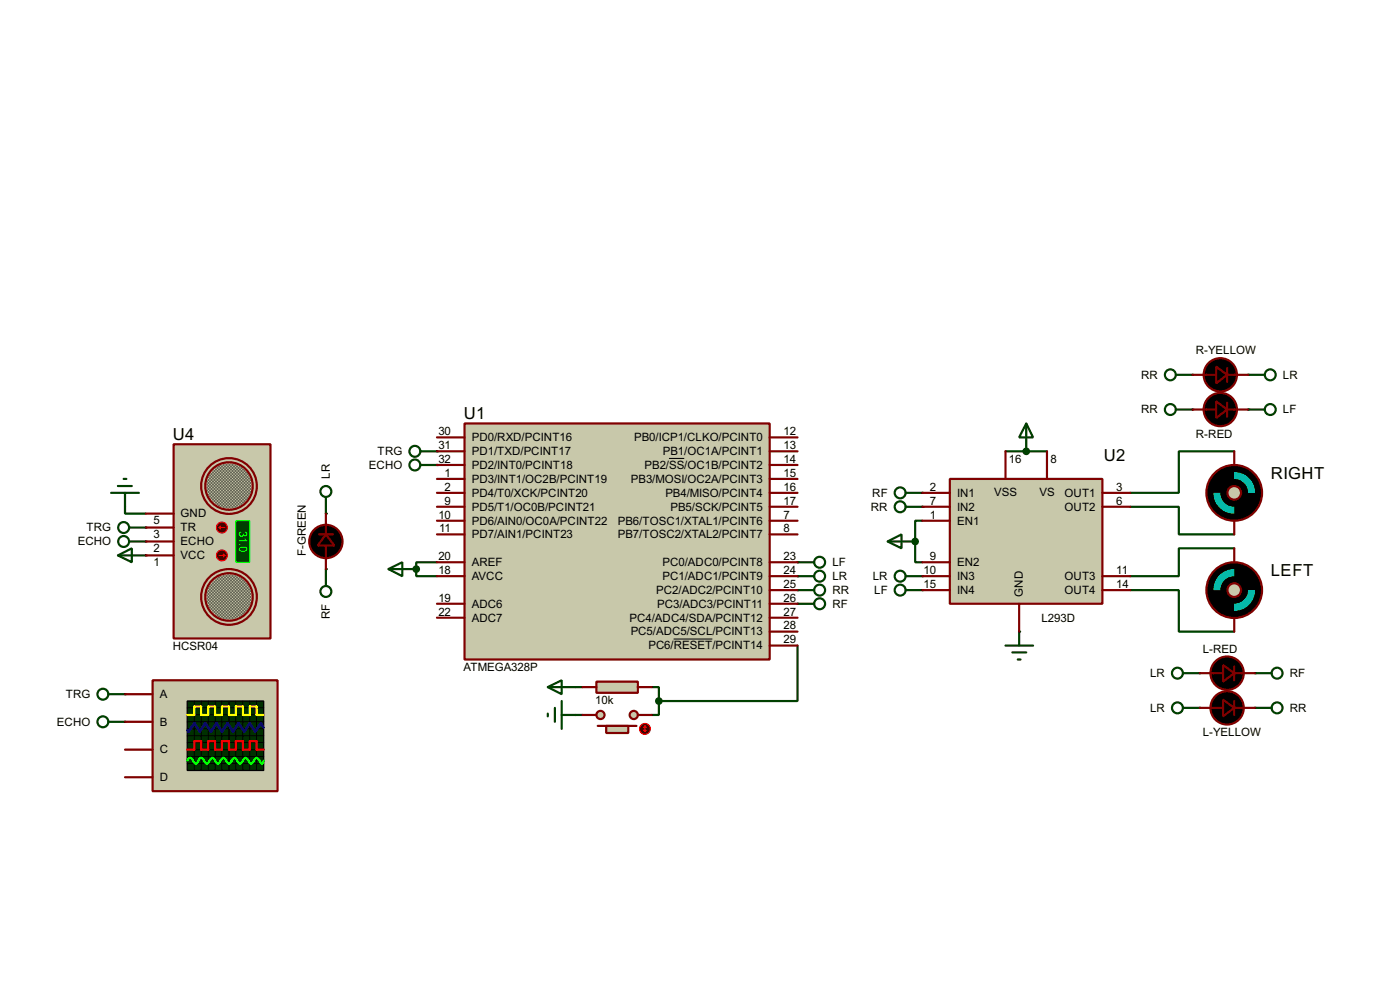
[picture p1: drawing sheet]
<svg xmlns="http://www.w3.org/2000/svg" width="256mm" height="180mm" viewBox="0 0 256 180" stroke-linecap="round" stroke-linejoin="round" font-family="sans-serif">
<circle cx="169" cy="90.2" r=".2" fill="#004000"/>
<path d="M207.1 92.8h8.9v5h10.1M226.1 82.6h-10.1v7.6h-8.9M207.1 108h8.9v7.6h10.1M226.1 100.4h-10.1v5.1h-8.9" fill="none" stroke="#004000" stroke-width=".4"/>
<g fill="#004000">
<circle cx="169" cy="92.8" r=".2"/>
<circle cx="169" cy="105.5" r=".2"/>
<circle cx="169" cy="108" r=".2"/>
<circle cx="186.7" cy="115.6" r=".2"/>
<circle cx="26.7" cy="96.6" r=".2"/>
<circle cx="26.7" cy="99.1" r=".2"/>
<circle cx="26.7" cy="101.7" r=".2"/>
</g>
<path d="M22.9 92.8v1.2h3.8" fill="none" stroke="#004000" stroke-width=".4"/>
<g fill="#004000">
<circle cx="76.3" cy="104.2" r=".2"/>
<circle cx="218.5" cy="68.6" r=".2"/>
<circle cx="228.7" cy="68.6" r=".2"/>
<circle cx="218.5" cy="75" r=".2"/>
<circle cx="228.7" cy="75" r=".2"/>
<circle cx="219.8" cy="123.2" r=".2"/>
<circle cx="229.9" cy="123.2" r=".2"/>
<circle cx="219.8" cy="129.6" r=".2"/>
<circle cx="229.9" cy="129.6" r=".2"/>
</g>
<path d="M105.5 130.9h1.2M105.5 125.8h1.2M119.4 125.8h1.3v5.1h-1.3" fill="none" stroke="#004000" stroke-width=".4"/>
<g fill="#004000">
<circle cx="59.7" cy="104.2" r=".2"/>
<circle cx="59.7" cy="94" r=".2"/>
<circle cx="188" cy="82.6" r=".2"/>
</g>
<path d="M184.2 82.6h7.6" fill="none" stroke="#004000" stroke-width=".4"/>
<circle cx="167.7" cy="99.1" r=".2" fill="#004000"/>
<path d="M169 95.3h-1.3v7.6h1.3" fill="none" stroke="#004000" stroke-width=".4"/>
<g fill="#004000">
<circle cx="22.9" cy="127.1" r=".2"/>
<circle cx="22.9" cy="132.1" r=".2"/>
<circle cx="80.1" cy="85.1" r=".2"/>
<circle cx="80.1" cy="82.6" r=".2"/>
</g>
<path d="M146.1 118.2v10.1h-25.4" fill="none" stroke="#004000" stroke-width=".4"/>
<g fill="#004000">
<circle cx="146.1" cy="110.5" r=".2"/>
<circle cx="146.1" cy="108" r=".2"/>
<circle cx="146.1" cy="105.5" r=".2"/>
<circle cx="146.1" cy="102.9" r=".2"/>
</g>
<path d="M80.1 102.9h-3.8v2.6h3.8" fill="none" stroke="#004000" stroke-width=".4"/>
<circle cx="226.1" cy="108" r="5.1" fill="#000" stroke="#800000" stroke-width=".4"/>
<circle cx="226.1" cy="108" r="1.25" fill="#c8c8aa" stroke="#800000" stroke-width=".4"/>
<g fill="#000" stroke="#000" stroke-width=".4">
<path d="M222.3 108h1.3a2.48 2.48 0 0 0 2.5 2.5v1.3a3.8 3.8 0 0 1-3.8-3.8z" fill-rule="evenodd"/>
<path d="M226.1 104.2a3.8 3.8 0 0 1 3.8 3.8h-1.2a2.53 2.53 0 0 0-2.6-2.5z" fill-rule="evenodd"/>
</g>
<g fill="#00c0c0">
<path d="M223.4 105.3a3.8 3.8 0 0 1 2.7-1.1v1.3a2.5 2.5 0 0 0-2.5 2.5h-1.3a3.9 3.9 0 0 1 1.1-2.7z" fill-rule="evenodd"/>
<path d="M226.1 110.5a2.52 2.52 0 0 0 2.6-2.5h1.2a3.8 3.8 0 0 1-3.8 3.8z" fill-rule="evenodd"/>
</g>
<path d="M226.1 100.4v2.5M226.1 113.1v2.5" fill="none" stroke="#800000" stroke-width=".4"/>
<circle cx="226.1" cy="90.2" r="5.1" fill="#000" stroke="#800000" stroke-width=".4"/>
<circle cx="226.1" cy="90.2" r="1.25" fill="#c8c8aa" stroke="#800000" stroke-width=".4"/>
<g fill="#000" stroke="#000" stroke-width=".4">
<path d="M223.4 87.5a3.8 3.8 0 0 1 2.7-1.1v1.3a2.5 2.5 0 0 0-2.5 2.5h-1.3a3.8 3.8 0 0 1 1.1-2.7z" fill-rule="evenodd"/>
<path d="M226.1 92.8a2.53 2.53 0 0 0 2.6-2.6h1.2a3.7 3.7 0 0 1-3.8 3.8z" fill-rule="evenodd"/>
</g>
<g fill="#00c0c0">
<path d="M226.1 86.4a3.7 3.7 0 0 1 3.8 3.8h-1.2a2.53 2.53 0 0 0-2.6-2.5z" fill-rule="evenodd"/>
<path d="M222.3 90.2h1.3a2.5 2.5 0 0 0 2.5 2.6v1.2a3.7 3.7 0 0 1-3.8-3.8z" fill-rule="evenodd"/>
</g>
<path d="M226.1 82.6v2.5M226.1 95.3v2.5" fill="none" stroke="#800000" stroke-width=".4"/>
<g fill="none" stroke="#004000" stroke-width=".4">
<path d="M165.9 90.2h3.1M165.9 92.8h3.1M165.9 105.5h3.1M165.9 108h3.1M184.2 118.2h5.1M185.5 119.4h2.5M186.7 115.6v2.6M186.5 120.7h.5"/>
<circle cx="164.9" cy="90.2" r="1"/>
<circle cx="164.9" cy="92.8" r="1"/>
<circle cx="164.9" cy="105.5" r="1"/>
<circle cx="164.9" cy="108" r="1"/>
</g>
<path d="M174 87.7h28v22.8h-28z" fill="#c8c8aa" stroke="#800000" stroke-width=".4"/>
<g fill="none" stroke="#800000" stroke-width=".4">
<path d="M169 90.2h5M169 92.8h5M169 95.3h5M184.2 82.6v5.1M191.8 82.6v5.1M202 90.2h5.1M202 92.8h5.1M169 105.5h5M169 108h5M169 102.9h5M186.7 110.5v5.1M202 105.5h5.1"/>
<path d="M202 108h5.1"/>
</g>
<g fill="none" stroke="#004000" stroke-width=".4">
<path d="M20.4 90.2h5.1M21.6 89h2.6M22.7 87.7h.5M22.9 90.2v2.6M23.7 96.6h3M23.7 99.1h3M77 82.6h3.1M77 85.1h3.1M21.6 101.7l2.6-1.3v2.5zM21.6 101.7h5.1M146.1 110.5h3.1M146.1 108h3.1"/>
<path d="M146.1 105.5h3.1M146.1 102.9h3.1"/>
<circle cx="22.6" cy="96.6" r="1"/>
<circle cx="22.6" cy="99.1" r="1"/>
<circle cx="76" cy="82.6" r="1"/>
<circle cx="76" cy="85.1" r="1"/>
<circle cx="150.1" cy="110.5" r="1"/>
<circle cx="150.1" cy="108" r="1"/>
<circle cx="150.1" cy="105.5" r="1"/>
<circle cx="150.1" cy="102.9" r="1"/>
</g>
<path d="M31.8 81.3h17.8v35.6h-17.8z" fill="#c8c8aa" stroke="#800000" stroke-width=".4"/>
<g fill="#c8c8aa" stroke="#800000" stroke-width=".4">
<circle cx="41.9" cy="89" r="5.1"/>
<circle cx="41.9" cy="109.3" r="5.1"/>
</g>
<circle cx="41.9" cy="89" r="4.4" fill="#c8c8aa"/>
<circle cx="41.9" cy="89" r="4.4" fill="#000"/>
<circle cx="41.9" cy="89" r="4.4" fill="none" stroke="#c8c8aa" stroke-width=".4"/>
<circle cx="41.9" cy="89" r="4.4" fill="none" stroke="#800000" stroke-width=".4"/>
<circle cx="41.9" cy="109.3" r="4.4" fill="#c8c8aa"/>
<circle cx="41.9" cy="109.3" r="4.4" fill="#000"/>
<circle cx="41.9" cy="109.3" r="4.4" fill="none" stroke="#c8c8aa" stroke-width=".4"/>
<circle cx="41.9" cy="109.3" r="4.4" fill="none" stroke="#800000" stroke-width=".4"/>
<path d="M43.2 95.3h2.6v7.6h-2.6z" fill="#004000" stroke="#0f0" stroke-width=".2"/>
<path d="M26.7 96.6h5.1M26.7 99.1h5.1M26.7 94h5.1M26.7 101.7h5.1" fill="none" stroke="#800000" stroke-width=".4"/>
<circle cx="40.6" cy="101.7" r="1" fill="#400000" stroke="#f00" stroke-width=".2"/>
<path d="M40.2 101.7h1M40.9 101.4l.3 .3M41.2 101.7l-.3 .2" fill="none" stroke="#f00" stroke-width=".2"/>
<circle cx="40.6" cy="96.6" r="1" fill="#400000" stroke="#f00" stroke-width=".2"/>
<path d="M40.2 96.6l.2 .2M40.2 96.6h1M40.4 96.3l-.2 .3" fill="none" stroke="#f00" stroke-width=".2"/>
<g fill="none" stroke="#004000" stroke-width=".4">
<path d="M215.4 68.6h3.1M215.4 75h3.1M228.7 68.6h3M228.7 75h3M71.2 104.2l2.5-1.3v2.6zM71.2 104.2h5.1M216.7 123.2h3.1M216.7 129.6h3.1M229.9 123.2h3.1M229.9 129.6h3.1"/>
<circle cx="214.4" cy="75" r="1"/>
<circle cx="214.4" cy="68.6" r="1"/>
<circle cx="232.7" cy="75" r="1"/>
<circle cx="232.7" cy="68.6" r="1"/>
<circle cx="215.7" cy="129.6" r="1"/>
<circle cx="215.7" cy="123.2" r="1"/>
<circle cx="233.9" cy="129.6" r="1"/>
<circle cx="233.9" cy="123.2" r="1"/>
</g>
<circle cx="76.2" cy="104.2" r=".5" fill="#004000" stroke="#004000" stroke-width=".4"/>
<g fill="#000" stroke="#800000" stroke-width=".4">
<path d="M222.8 67.1l2 1.5-2 1.6zM222.8 73.5l2 1.5-2 1.5zM224.1 121.7l2 1.5-2 1.6zM224.1 128.1l2 1.5-2 1.5z"/>
<circle cx="223.5" cy="68.6" r="3.1"/>
<circle cx="223.5" cy="75" r="3.1"/>
<circle cx="224.8" cy="123.2" r="3.1"/>
<circle cx="224.8" cy="129.6" r="3.1"/>
</g>
<path d="M218.5 68.6h4.3M218.5 75h4.3M224.8 67.4v2.5M224.8 73.7v2.6M224.8 68.6h3.9M224.8 75h3.9M219.8 123.2h4.3M219.8 129.6h4.3M226.1 122v2.5M226.1 128.3v2.6M226.1 123.2h3.8M226.1 129.6h3.8" fill="none" stroke="#800000" stroke-width=".4"/>
<g fill="#c8c8aa" stroke="#800000" stroke-width=".4">
<circle cx="116.1" cy="130.9" r=".75"/>
<circle cx="110" cy="130.9" r=".75"/>
</g>
<path d="M109.5 132.9h7.1" fill="none" stroke="#800000" stroke-width=".4"/>
<path d="M111.1 132.9h4v1.3h-4z" fill="#c8c8aa" stroke="#800000" stroke-width=".4"/>
<path d="M106.7 130.9h2.6M116.9 130.9h2.5" fill="none" stroke="#800000" stroke-width=".4"/>
<circle cx="118.1" cy="133.4" r="1" fill="#400000" stroke="#f00" stroke-width=".2"/>
<path d="M117.9 133.7l.3 .2M118.2 132.9v1M118.2 132.9l-.3 .3M118.2 132.9l.2 .3M118.4 133.7l-.2 .2" fill="none" stroke="#f00" stroke-width=".2"/>
<path d="M100.4 125.8l2.5-1.3v2.6zM100.4 130.6v.5M100.4 125.8h5.1M101.7 129.6v2.5M102.9 130.9h2.6M102.9 128.3v5.1" fill="none" stroke="#004000" stroke-width=".4"/>
<circle cx="120.7" cy="128.3" r=".5" fill="#004000" stroke="#004000" stroke-width=".4"/>
<path d="M109.3 124.8h7.6v2h-7.6z" fill="#c8c8aa" stroke="#800000" stroke-width=".4"/>
<path d="M58.5 97.8h2.5M59.7 94v3.8M59.7 99.9v4.3M106.7 125.8h2.6M116.9 125.8h2.5" fill="none" stroke="#800000" stroke-width=".4"/>
<g fill="none" stroke="#004000" stroke-width=".4">
<path d="M188 77.5l1.3 2.6h-2.6zM188 77.5v5.1M59.7 91v3M162.6 99.1l2.6-1.3v2.6zM162.6 99.1h5.1M59.7 104.2v3M19.9 127.1h3M19.9 132.1h3"/>
<circle cx="59.7" cy="90" r="1"/>
<circle cx="59.7" cy="108.3" r="1"/>
<circle cx="18.8" cy="127.1" r="1"/>
<circle cx="18.8" cy="132.1" r="1"/>
</g>
<g fill="#000" stroke="#800000" stroke-width=".4">
<path d="M59.7 97.8l1.6 2.1h-3.1z"/>
<circle cx="59.7" cy="99.1" r="3.1"/>
</g>
<g fill="#004000" stroke="#004000" stroke-width=".4">
<circle cx="188" cy="82.6" r=".5"/>
<circle cx="167.6" cy="99.1" r=".5"/>
</g>
<path d="M28 124.5h22.9v20.3h-22.9z" fill="#c8c8aa" stroke="#800000" stroke-width=".4"/>
<path d="M34.3 128.3h14v12.7h-14z" fill="#003000" stroke="#000" stroke-width=".25"/>
<g fill="none" stroke="#000" stroke-width=".18">
<path d="M34.3 132.1h14M34.3 129.6h14M34.3 130.9h14M34.3 133.4h14M34.3 135.9h14M34.3 137.2h14M34.3 138.5h14M34.3 139.8h14M34.3 134.7h14M35.6 128.3v12.7M36.9 128.3v12.7M38.2 128.3v12.7"/>
<path d="M39.4 128.3v12.7M40.7 128.3v12.7M42 128.3v12.7M43.2 128.3v12.7M44.5 128.3v12.7M45.8 128.3v12.7M47 128.3v12.7"/>
</g>
<path d="M34.3 130.9h1.3v-1.6h1.3v1.6h1.3v-1.6h1.2v1.6h1.3v-1.6h1.3v1.6h1.2v-1.6h1.3v1.6h1.3v-1.6h1.2v1.6h1.3" fill="none" stroke="#ff0" stroke-width=".4"/>
<path d="M34.3 137.2h1.3v-1.5h1.3v1.5h1.3v-1.5h1.2v1.5h1.3v-1.5h1.3v1.5h1.2v-1.5h1.3v1.5h1.3v-1.5h1.2v1.5h1.3" fill="none" stroke="#f00" stroke-width=".4"/>
<path d="M48.3 133.2l-.5-.8-1 1.5-1-1.5-1 1.5-1.1-1.5-1 1.5-1-1.5-1 1.5-1-1.5-1 1.5-1.1-1.5-1 1.5-1-1.5-1 1.5-.3-.2" fill="none" stroke="#00f" stroke-width=".4"/>
<path d="M34.3 139.2a.54 .54 0 0 1 .8-.4l.5 .8 .3 .2 .2-.2 .5-.8 .3-.1 .2 .1 .5 .8 .3 .2 .2-.2 .5-.8 .3-.1 .3 .1 .4 .8 .3 .2 .3-.2 .5-.8a.6 .6 0 0 1 .8 .5l.5 .5 .2-.2 .5-.8 .3-.1 .2 .1 .5 .8 .3 .2 .2-.2 .5-.8 .3-.1 .2 .1 .5 .8 .3 .2 .3-.2 .5-.8a.6 .6 0 0 1 .8 .5l.5 .5 .2-.6" fill="none" stroke="#0f0" stroke-width=".4"/>
<path d="M22.9 127.1h5.1M22.9 132.1h5.1M22.9 137.2h5.1M22.9 142.3h5.1" fill="none" stroke="#800000" stroke-width=".4"/>
<path d="M85.1 77.5h55.9v43.2h-55.9z" fill="#c8c8aa" stroke="#800000" stroke-width=".4"/>
<g fill="none" stroke="#800000" stroke-width=".4">
<path d="M80.1 80.1h5M80.1 82.6h5M80.1 87.7h5M80.1 85.1h5M80.1 95.3h5M80.1 92.8h5M80.1 90.2h5M80.1 97.8h5M141 80.1h5.1M141 82.6h5.1M141 87.7h5.1M141 85.1h5.1"/>
<path d="M141 95.3h5.1M141 92.8h5.1M141 90.2h5.1M141 97.8h5.1M80.1 113.1h5M80.1 110.5h5M80.1 105.5h5M80.1 102.9h5M141 118.2h5.1M141 115.6h5.1M141 113.1h5.1M141 110.5h5.1"/>
<path d="M141 108h5.1M141 105.5h5.1M141 102.9h5.1"/>
</g>
<path d="M122.6 83.9h2.8M123.4 117h7.1" fill="none" stroke="#000" stroke-width=".18"/>
<g font-size="3.4">
<text x="85" y="76.7">U1</text>
<text x="31.7" y="80.5">U4</text>
<text x="202.2" y="84.3">U2</text>
<text x="232.8" y="87.7">RIGHT</text>
<text x="232.8" y="105.5">LEFT</text>
</g>
<g font-size="2.4">
<text x="219.1" y="64.9">R-YELLOW</text>
<text x="209" y="69.3">RR</text>
<text x="235" y="69.3">LR</text>
<text x="209" y="75.7">RR</text>
<text x="235" y="75.7">LF</text>
<text x="69.2" y="83.3">TRG</text>
<text x="80.3" y="82.2">31</text>
<text x="80.3" y="79.7">30</text>
<text x="86.4" y="83.3">PD1/TXD/PCINT17</text>
<text x="86.4" y="80.8">PD0/RXD/PCINT16</text>
<text x="116.2" y="80.8">PB0/ICP1/CLKO/PCINT0</text>
<text x="121.4" y="83.3">PB1/OC1A/PCINT1</text>
<text x="143.6" y="79.7">12</text>
<text x="143.6" y="82.2">13</text>
<text x="219.1" y="80.1">R-RED</text>
<text x="60.4" y="87.6" transform="rotate(-90 60.4 87.6)">LR</text>
<text x="67.6" y="85.8">ECHO</text>
<text x="80.3" y="84.7">32</text>
<text x="81.5" y="89.8">2</text>
<text x="81.5" y="87.3">1</text>
<text x="86.4" y="88.4">PD3/INT1/OC2B/PCINT19</text>
<text x="86.4" y="85.8">PD2/INT0/PCINT18</text>
<text x="115.6" y="88.4">PB3/MOSI/OC2A/PCINT3</text>
<text x="118.1" y="85.8">PB2/SS/OC1B/PCINT2</text>
<text x="143.6" y="87.3">15</text>
<text x="143.6" y="84.7">14</text>
<text x="143.6" y="89.8">16</text>
<text x="170.4" y="89.8">2</text>
<text x="184.8" y="84.7">16</text>
<text x="192.5" y="84.7">8</text>
<text x="204.5" y="89.8">3</text>
<text x="28.1" y="95.9">5</text>
<text x="33.1" y="94.7">GND</text>
<text x="80.3" y="94.9">10</text>
<text x="81.5" y="92.4">9</text>
<text x="86.4" y="93.5">PD5/T1/OC0B/PCINT21</text>
<text x="86.4" y="90.9">PD4/T0/XCK/PCINT20</text>
<text x="121.9" y="90.9">PB4/MISO/PCINT4</text>
<text x="122.8" y="93.5">PB5/SCK/PCINT5</text>
<text x="143.6" y="92.4">17</text>
<text x="143.6" y="94.9">7</text>
<text x="159.5" y="93.5">RR</text>
<text x="159.8" y="90.9">RF</text>
<text x="170.4" y="92.4">7</text>
<text x="170.4" y="94.9">1</text>
<text x="175.3" y="90.9">IN1</text>
<text x="175.3" y="93.5">IN2</text>
<text x="182.1" y="90.8">VSS</text>
<text x="190.4" y="90.8">VS</text>
<text x="195" y="90.9">OUT1</text>
<text x="195" y="93.5">OUT2</text>
<text x="204.5" y="92.4">6</text>
<text x="14.2" y="99.8">ECHO</text>
<text x="15.8" y="97.3">TRG</text>
<text x="28.1" y="98.5">3</text>
<text x="28.1" y="101">2</text>
<text x="33.1" y="97.3">TR</text>
<text x="33.1" y="99.8">ECHO</text>
<text x="56" y="101.8" transform="rotate(-90 56 101.8)">F-GREEN</text>
<text x="80.5" y="97.4">11</text>
<text x="86.4" y="96">PD6/AIN0/OC0A/PCINT22</text>
<text x="86.4" y="98.5">PD7/AIN1/PCINT23</text>
<text x="113.2" y="98.5">PB7/TOSC2/XTAL2/PCINT7</text>
<text x="113.2" y="96">PB6/TOSC1/XTAL1/PCINT6</text>
<text x="143.6" y="97.4">8</text>
<text x="175.3" y="96">EN1</text>
<text x="28.1" y="103.6">1</text>
<text x="33.1" y="102.4">VCC</text>
<text x="80.3" y="105.1">18</text>
<text x="80.3" y="102.5">20</text>
<text x="86.4" y="106.2">AVCC</text>
<text x="86.4" y="103.6">AREF</text>
<text x="121.4" y="106.2">PC1/ADC1/PCINT9</text>
<text x="121.4" y="103.6">PC0/ADC0/PCINT8</text>
<text x="143.6" y="107.6">25</text>
<text x="143.6" y="105.1">24</text>
<text x="143.6" y="102.5">23</text>
<text x="152.5" y="106.2">LR</text>
<text x="152.5" y="103.6">LF</text>
<text x="159.9" y="106.2">LR</text>
<text x="169.2" y="105.1">10</text>
<text x="169.2" y="107.6">15</text>
<text x="170.4" y="102.5">9</text>
<text x="175.3" y="106.2">IN3</text>
<text x="175.3" y="103.6">EN2</text>
<text x="195" y="106.2">OUT3</text>
<text x="204.5" y="105.1">11</text>
<text x="204.5" y="107.6">14</text>
<text x="60.4" y="113.3" transform="rotate(-90 60.4 113.3)">RF</text>
<text x="80.3" y="110.1">19</text>
<text x="80.3" y="112.7">22</text>
<text x="86.4" y="111.2">ADC6</text>
<text x="86.4" y="113.8">ADC7</text>
<text x="115.3" y="113.8">PC4/ADC4/SDA/PCINT12</text>
<text x="120.2" y="108.7">PC2/ADC2/PCINT10</text>
<text x="120.4" y="111.2">PC3/ADC3/PCINT11</text>
<text x="143.6" y="112.7">27</text>
<text x="143.6" y="110.1">26</text>
<text x="152.5" y="111.2">RF</text>
<text x="152.5" y="108.7">RR</text>
<text x="160.1" y="108.7">LF</text>
<text x="175.3" y="108.7">IN4</text>
<text x="187.4" y="109.2" transform="rotate(-90 187.4 109.2)">GND</text>
<text x="190.8" y="113.9">L293D</text>
<text x="195" y="108.7">OUT4</text>
<text x="31.6" y="119">HCSR04</text>
<text x="115.5" y="116.3">PC5/ADC5/SCL/PCINT13</text>
<text x="118.8" y="118.9">PC6/RESET/PCINT14</text>
<text x="143.6" y="117.8">29</text>
<text x="143.6" y="115.2">28</text>
<text x="220.3" y="119.5">L-RED</text>
<text x="84.9" y="122.8">ATMEGA328P</text>
<text x="210.7" y="123.9">LR</text>
<text x="236.3" y="123.9">RF</text>
<text x="12" y="127.8">TRG</text>
<text x="29.3" y="127.8">A</text>
<text x="109.1" y="128.9">10k</text>
<text x="210.7" y="130.3">LR</text>
<text x="236.3" y="130.3">RR</text>
<text x="10.4" y="132.8">ECHO</text>
<text x="29.3" y="132.8">B</text>
<text x="29.3" y="137.9">C</text>
<text x="220.3" y="134.7">L-YELLOW</text>
<text x="29.3" y="143">D</text>
</g>
<text font-size="2.4" fill="#0f0" x="43.8" y="97.1" transform="rotate(90 43.8 97.1)">31.0</text>
</svg>
